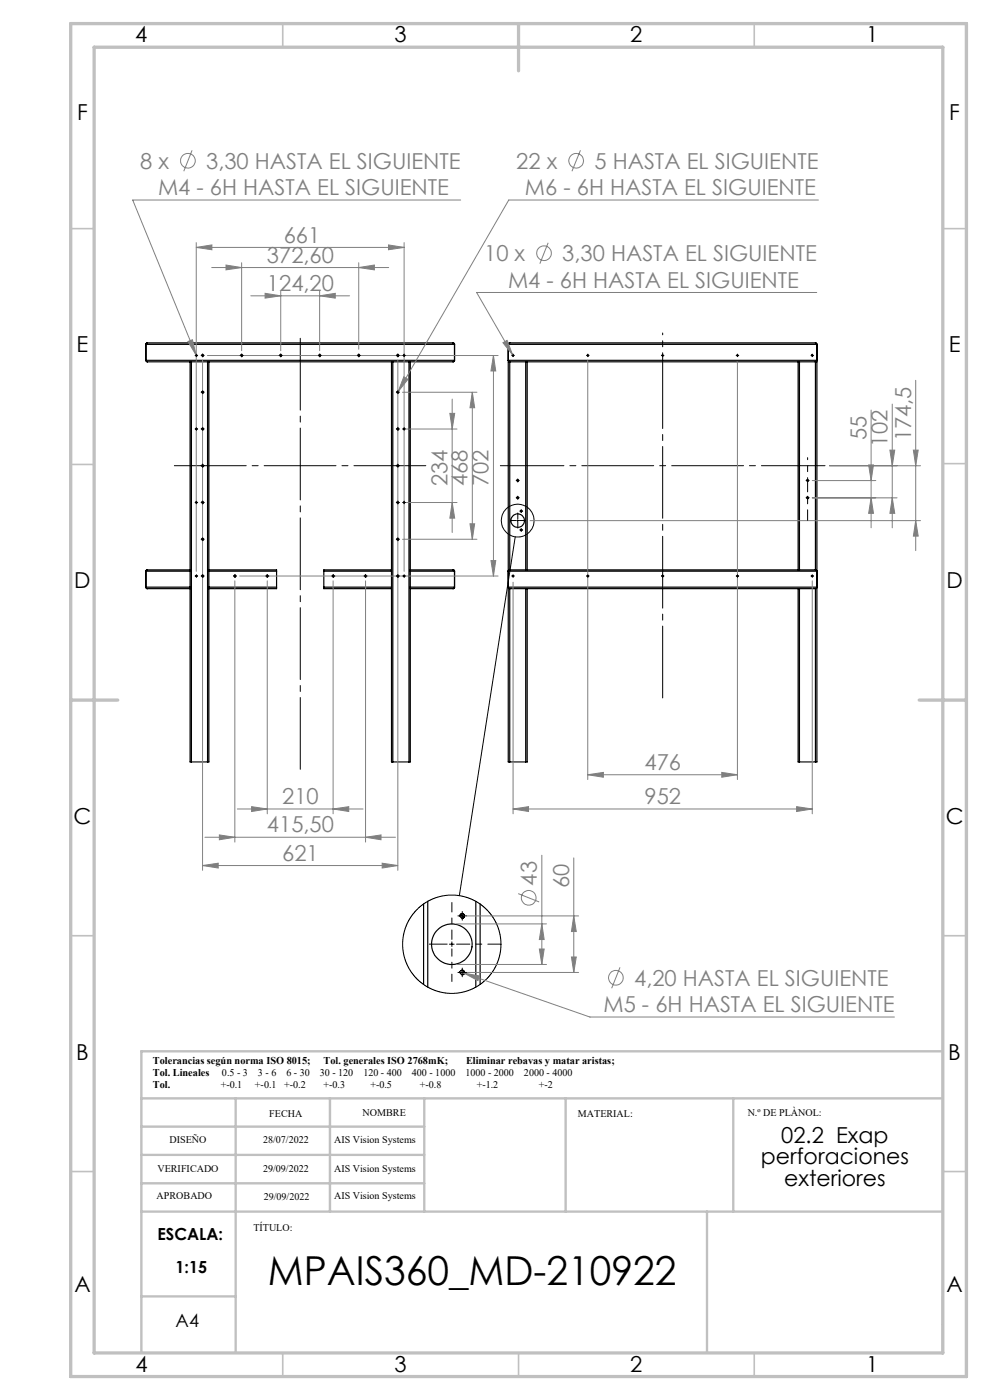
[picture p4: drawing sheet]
<svg xmlns="http://www.w3.org/2000/svg" width="210mm" height="297mm" viewBox="0 0 210 297" stroke-linecap="round" stroke-linejoin="round" font-family="sans-serif">
<g fill="none" stroke="#000" stroke-width=".25">
<path d="M30.9 76.4l.4 .4h9M30.9 73.1l.3-.4h65l.2 .4M30.9 73.1v3.3M30.9 76.4h65.5M30.9 73.1h65.5M40.3 76.8h.3M40.3 76.8v44.1M40.6 76.8h3.4M40.6 76.8v84.8M44 76.8h.3M44 76.8v84.8M44.3 76.8h38.7"/>
<path d="M44.3 76.8v44.1M83 76.8h.3M83 76.8v44.1M83.3 76.8h3.4M83.3 76.8v84.8M86.7 76.8h.3M86.7 76.8v84.8M87 76.8v44.1M96.4 76.4l-.3 .4h-9.1M96.4 73.1v3.3M107.8 76.4l.3 .4M107.8 73.1l.3-.4h64.9l.3 .4"/>
<path d="M107.8 76.4h65.5M107.8 73.1h65.5M107.8 73.1v3.3M108.1 76.8h-.3v84.8h.3M108.1 76.8h64.9M108.1 76.8v44.1M111.5 76.8v44.1M111.8 76.8v44.1M169.3 76.8v44.1M169.6 76.8v44.1M173 76.8h.3v84.8h-.3M173 76.8v44.1"/>
<path d="M173.3 76.4l-.3 .4M173.3 73.1v3.3M30.9 124.6l.3 .3h9.1M30.9 121.2v3.4M30.9 124.6h9.4M30.9 121.2h9.4M40.3 120.9h-9.2l-.2 .3M40.3 124.6v.3M40.3 120.9v.3M40.3 124.9v36.7h.3M40.3 121.2v3.4M44.3 124.6v.3"/>
<path d="M44.3 120.9h14.4v.3M44.3 120.9v.3M44.3 124.9v36.7h-.3M44.3 124.6h14.4M44.3 121.2h14.4M44.3 121.2v3.4M58.7 124.6v.3h-14.4M58.7 121.2v3.4M68.7 124.6v.3h14.3M68.7 124.6h14.3M68.7 121.2h14.3M68.7 121.2v3.4"/>
<path d="M83 124.6v.3M83 120.9v.3M83 120.9h-14.3v.3M83 124.9v36.7h.3M83 121.2v3.4M87 120.9h9.2l.2 .3M87 120.9v.3M87 124.6v.3M87 124.9v36.7h-.3M87 124.6h9.4M87 121.2h9.4M87 121.2v3.4"/>
<path d="M96.4 124.6l-.2 .3h-9.2M96.4 121.2v3.4M107.8 124.6l.3 .3M107.8 124.6h65.5l-.3 .3M108.1 120.9l-.3 .3M108.1 124.9h64.9M108.1 120.9h64.9M108.1 124.9v36.7M111.5 124.9v36.7M111.8 124.9v36.7h-.3M169.3 124.9v36.7h.3M169.6 124.9v36.7"/>
<path d="M173 120.9l.2 .1 .1 .2h-65.5M173 124.9v36.7M40.6 161.6h3.4M83.3 161.6h3.4M108.1 161.6h3.4M169.6 161.6h3.4M89.9 191.8v17M90.7 191.2v18.2M100.9 191.2v18.2M101.8 191.8v17"/>
<circle cx="41.7" cy="75.4" r=".12"/>
<circle cx="43" cy="75.4" r=".17"/>
<circle cx="51.3" cy="75.4" r=".17"/>
<circle cx="59.5" cy="75.4" r=".17"/>
<circle cx="67.8" cy="75.4" r=".17"/>
<circle cx="76.1" cy="75.4" r=".17"/>
<circle cx="84.4" cy="75.4" r=".18"/>
<circle cx="85.7" cy="75.4" r=".12"/>
<circle cx="108.8" cy="75.4" r=".12"/>
<circle cx="124.7" cy="75.4" r=".11"/>
<circle cx="140.5" cy="75.4" r=".11"/>
<circle cx="156.4" cy="75.4" r=".11"/>
<circle cx="172.3" cy="75.4" r=".12"/>
<circle cx="41.7" cy="91" r=".12"/>
<circle cx="43" cy="83.2" r=".17"/>
<circle cx="43" cy="98.8" r=".16"/>
<circle cx="43" cy="91" r=".16"/>
<circle cx="84.4" cy="83.2" r=".18"/>
<circle cx="84.4" cy="98.8" r=".17"/>
<circle cx="84.4" cy="91" r=".17"/>
<circle cx="85.7" cy="91" r=".12"/>
<circle cx="41.7" cy="106.6" r=".12"/>
<circle cx="43" cy="114.4" r=".17"/>
<circle cx="43" cy="106.6" r=".16"/>
<circle cx="84.4" cy="114.4" r=".18"/>
<circle cx="84.4" cy="106.6" r=".17"/>
<circle cx="85.7" cy="106.6" r=".12"/>
<circle cx="109.8" cy="105.6" r=".17"/>
<circle cx="109.8" cy="102" r=".16"/>
<circle cx="109.8" cy="110.4" r="1.43"/>
<circle cx="110.6" cy="108.4" r=".15"/>
<circle cx="110.6" cy="112.4" r=".14"/>
<circle cx="171.3" cy="105.6" r=".17"/>
<circle cx="171.3" cy="102" r=".16"/>
<circle cx="41.6" cy="122.2" r=".13"/>
<circle cx="43" cy="122.2" r=".17"/>
<circle cx="49.8" cy="122.2" r=".17"/>
<circle cx="56.7" cy="122.2" r=".17"/>
<circle cx="70.7" cy="122.2" r=".17"/>
<circle cx="77.5" cy="122.2" r=".17"/>
<circle cx="84.4" cy="122.2" r=".18"/>
<circle cx="85.7" cy="122.2" r=".13"/>
<circle cx="108.8" cy="122.2" r=".13"/>
<circle cx="124.7" cy="122.2" r=".12"/>
<circle cx="140.5" cy="122.2" r=".12"/>
<circle cx="156.4" cy="122.2" r=".12"/>
<circle cx="172.3" cy="122.2" r=".13"/>
<circle cx="98" cy="194.3" r=".43"/>
<circle cx="95.9" cy="200.3" r="4.3"/>
<circle cx="98" cy="206.3" r=".43"/>
</g>
<g fill="none" stroke="#000" stroke-width=".21">
<path d="M41.5 75.4h.3M41.5 75.5l.1-.2h.2l-.2 .2M41.6 75.2v.4M42.8 75.5a.19 .19 0 0 1 .2-.3 .19 .19 0 0 1 .2 .2 .19 .19 0 0 1-.3 .2M42.8 75.4h.3M43 75.2v.4M51 75.5a.2 .2 0 0 1 .2-.3 .2 .2 0 0 1 .2 .2 .2 .2 0 0 1-.2 .2M51.1 75.4h.3M51.3 75.2v.4M59.3 75.5a.2 .2 0 0 1 .2-.3 .2 .2 0 0 1 .2 .2 .2 .2 0 0 1-.2 .2M59.4 75.4h.3M59.5 75.2v.4"/>
<path d="M67.6 75.5a.19 .19 0 0 1 .2-.3 .19 .19 0 0 1 .2 .2 .19 .19 0 0 1-.2 .2M67.7 75.4h.3M67.8 75.2v.4M75.9 75.5a.19 .19 0 0 1 .2-.3 .19 .19 0 0 1 .2 .2 .19 .19 0 0 1-.2 .2M75.9 75.4h.4M76.1 75.2v.4M84.2 75.5a.2 .2 0 0 1 .1-.3 .2 .2 0 0 1 .3 .2 .2 .2 0 0 1-.3 .2M84.2 75.4h.4M84.4 75.2v.4M85.5 75.4h.4M85.6 75.5l.2-.2v.2h-.1M85.7 75.2v.4"/>
<path d="M108.7 75.4h.3M108.7 75.5l.2-.2v.2h-.1M108.8 75.2v.4M124.5 75.4h.3M124.6 75.5v-.2l.2 .1-.2 .1M124.7 75.2v.4M140.4 75.4h.3M140.4 75.5l.2-.2 .1 .2h-.2M140.5 75.2v.4M156.2 75.4h.4M156.3 75.5l.2-.2 .1 .2h-.2M156.4 75.2v.4"/>
<path d="M172.1 75.4h.3M172.2 75.5l.2-.2v.2h-.1M172.3 75.2v.4M41.5 91h.3M41.5 91l.1-.1h.2l-.2 .3M41.6 90.8v.4M42.8 98.8h.3M42.8 83.2h.3M42.8 91h.3M43 83l-.1 .4a.19 .19 0 0 0 .3-.2 .19 .19 0 0 0-.2-.2 .19 .19 0 0 0-.2 .3M43 90.8l-.1 .4a.19 .19 0 0 0 .3-.2 .19 .19 0 0 0-.2-.2 .19 .19 0 0 0-.2 .2M43 98.6l-.1 .4a.2 .2 0 0 0 .3-.2 .2 .2 0 0 0-.2-.2 .2 .2 0 0 0-.2 .3"/>
<path d="M84.2 98.9a.21 .21 0 0 1 .2-.3 .21 .21 0 0 1 .2 .2 .21 .21 0 0 1-.3 .2M84.2 91a.2 .2 0 0 1 .1-.2 .2 .2 0 0 1 .3 .2 .2 .2 0 0 1-.3 .2M84.2 83.3a.2 .2 0 0 1 .1-.3 .2 .2 0 0 1 .3 .2 .2 .2 0 0 1-.3 .2M84.2 98.8h.4M84.2 83.2h.4M84.2 91h.4M84.4 83v.4M84.4 90.8v.4M84.4 98.6v.4M85.5 91h.4M85.6 91l.2-.1-.1 .3M85.7 90.8v.4"/>
<path d="M41.5 106.6h.3M41.5 106.6l.1-.1h.2l-.2 .2M41.6 106.4v.4M42.8 114.4h.3M42.8 106.6h.3M43 106.4l-.1 .4a.2 .2 0 0 0 .3-.2 .2 .2 0 0 0-.2-.2 .2 .2 0 0 0-.2 .3M43 114.3l-.1 .3a.2 .2 0 0 0 .3-.2 .2 .2 0 0 0-.2-.2 .2 .2 0 0 0-.2 .3M84.2 114.5a.21 .21 0 0 1 .2-.3 .21 .21 0 0 1 .2 .2 .21 .21 0 0 1-.3 .2M84.2 106.7a.21 .21 0 0 1 .2-.3 .21 .21 0 0 1 .2 .2 .21 .21 0 0 1-.3 .2M84.2 114.4h.4M84.2 106.6h.4M84.4 106.4v.4"/>
<path d="M84.4 114.3v.3M85.5 106.6h.4M85.6 106.6l.2-.1-.1 .2M85.7 106.4v.4M109.3 113.9l-11.9 76.1M109.6 105.7a.2 .2 0 0 1 .2-.3 .2 .2 0 0 1 .2 .2 .2 .2 0 0 1-.3 .2M109.6 102a.2 .2 0 0 1 .2-.3 .2 .2 0 0 1 .2 .2 .2 .2 0 0 1-.3 .2M109.6 101.9h.4M109.6 105.6h.4M109.6 110.5h.4M109.8 101.8v.3M109.8 105.4v.4"/>
<path d="M109.8 110.3v.3M110.4 108.4h.3M110.4 112.4h.3M110.4 112.5l.1-.2 .2 .1v.2h-.2M110.4 108.5v-.1a.18 .18 0 0 1 .2-.1 .18 .18 0 0 1 .1 .2 .18 .18 0 0 1-.2 .1M110.6 108.3v.3M110.6 112.3v.3M171.1 105.7a.2 .2 0 0 1 .2-.3 .2 .2 0 0 1 .2 .2 .2 .2 0 0 1-.3 .2M171.1 102a.2 .2 0 0 1 .2-.3 .2 .2 0 0 1 .2 .2 .2 .2 0 0 1-.3 .2M171.1 101.9h.3M171.1 105.6h.3M171.3 101.8v.3"/>
<path d="M171.3 105.4v.4M41.5 122.2h.3M41.5 122.2l.1-.1h.2v.2h-.2M41.6 122.1v.3M42.8 122.2h.3M43 122.1l-.1 .3a.2 .2 0 0 0 .3-.2 .2 .2 0 0 0-.2-.2 .2 .2 0 0 0-.2 .3M49.7 122.2h.3M49.8 122.1v.3a.2 .2 0 0 0 .2-.2 .2 .2 0 0 0-.2-.2 .2 .2 0 0 0-.2 .3M56.5 122.3a.21 .21 0 0 1 .2-.3 .21 .21 0 0 1 .2 .2 .21 .21 0 0 1-.3 .2M56.5 122.2h.3M56.7 122.1v.3M70.5 122.2h.3"/>
<path d="M70.7 122.1l-.1 .3a.2 .2 0 0 0 .3-.2 .2 .2 0 0 0-.2-.2 .2 .2 0 0 0-.2 .3M77.3 122.3a.21 .21 0 0 1 .2-.3 .21 .21 0 0 1 .2 .2 .21 .21 0 0 1-.2 .2M77.4 122.2h.3M77.5 122.1v.3M84.2 122.3a.21 .21 0 0 1 .2-.3 .21 .21 0 0 1 .2 .2 .21 .21 0 0 1-.3 .2M84.2 122.2h.4M84.4 122.1v.3M85.5 122.2h.4M85.6 122.2l.2-.1v.2h-.1M85.7 122.1v.3M108.7 122.2h.3M108.7 122.2v-.1h.2l-.1 .2"/>
<path d="M108.8 122.1v.3M124.5 122.2h.3M124.6 122.2v-.1h.2l-.2 .2M124.7 122.1v.3M140.4 122.2h.3M140.4 122.2l.2-.1 .1 .1-.2 .1M140.5 122.1v.3M156.2 122.2h.4M156.3 122.2l.2-.1-.1 .2M156.4 122.1v.3M172.1 122.2h.3M172.2 122.2v-.1h.2l-.1 .2"/>
<path d="M172.3 122.1v.3M95.8 199.8v1M97.5 194.4a.51 .51 0 0 1 .5-.6 .51 .51 0 0 1 .5 .6 .51 .51 0 0 1-.6 .4M97.5 194.3h1M98 193.8v1M95.3 200.3h1M97.5 206.4a.51 .51 0 0 1 .5-.6 .51 .51 0 0 1 .5 .6 .51 .51 0 0 1-.6 .4M97.5 206.3h1M98 205.8v1"/>
<circle cx="109.8" cy="110.5" r="3.5"/>
<circle cx="95.8" cy="200.3" r="10.4"/>
</g>
<g fill="none" stroke="#808080" stroke-width=".21">
<path d="M40.7 31.9l-1.7 4.4M123.1 31.9l-1.8 4.4M41.6 52.5l3.3-.5v1zM41.6 51.5v69.7M41.6 52.5h44.1M44.9 56.8h37.5M47.9 56.2l3.4 .6-3.4 .5zM51.3 55.7v18.7M76.1 56.8l3.3-.6v1.1zM76.1 55.7v18.4M82.4 52l3.3 .5-3.3 .5zM85.7 51.5v69.7"/>
<path d="M97.7 42.4h-69.5l13.4 32.9M116.3 51.5l-1.8 4.4M173.6 42.4h-65.7l-23.4 40.7M39.9 72.5l.9-.4 .8 3.2zM41.6 75.3l.1 .2M43 76.4v108.2M44 75.4h61.7M53.2 62.8h21M56.2 62.2l3.3 .6-3.3 .4zM59.5 61.7v12.7M67.8 62.8l3.3-.6v1zM67.8 61.7v12.7"/>
<path d="M84.4 76.4v108.2M85.7 79.9l.8 .6-2 2.6zM104.7 75.4v46.8M104.7 75.4l.5 3.3h-1.1zM106.7 72.7l.9-.5 1.2 3.1zM108.8 75.3l.1 .2M124.7 76.4v89M156.4 76.7v88.7M173.2 62.1h-72.1l7.7 13.2M84.5 83.1l-.2 .3M85.4 83.2h15.8M85.4 91h11.5"/>
<path d="M95.4 87.7h1l-.5 3.3zM95.9 84.7v28.3M100.2 83.2v31.2M100.2 83.2l.5 3.3h-1zM176 98.8h19.3M184.3 98.6h1l-.5 3.3zM184.8 87v25M188.8 95.5h1l-.5 3.3zM189.3 85.7v26.3M193.7 95.5h1.1l-.6 3.3zM194.2 80.7v36.1M85.4 114.4h15.8"/>
<path d="M85.4 106.6h11.5M95.9 106.6l.5 3.3h-1zM99.7 111.1h1l-.5 3.3zM104.1 118.9h1.1l-.5 3.3zM112.4 110.5h82.9M172.3 105.6h18M172.3 101.9h13.5M184.8 105.6l.5 3.3h-1zM189.3 105.6l.5 3.3h-1zM194.2 110.5l.6 3.2h-1.1zM49.8 123.2v55.4M50.8 122.2h54.9"/>
<path d="M56.7 123.2v49.4M70.7 123.2v49.4M77.5 123.2v55.4M108.8 123.5v49.1M172.3 123.2v49.4M43.5 177.6h40.4M46.5 177.1l3.3 .5-3.3 .5zM50.3 171.6h26.7M53.4 171.1l3.3 .5-3.3 .6zM70.7 171.6l3.3-.5v1.1zM77.5 177.6l3.3-.5v1zM108.8 171.6l3.3-.5v1.1z"/>
<path d="M108.8 171.6h63.5M124.7 164.4l3.3-.5v1zM124.7 164.4h31.7M153.1 163.9l3.3 .5-3.3 .5zM169 171.1l3.3 .5-3.3 .6zM43 183.6l3.3-.5v1zM43 183.6h41.4M81.1 183.1l3.3 .5-3.3 .5zM96.8 196h19.1M99 194.3h23.7M109.9 189.6l4.5 1.7M114.9 181.4v23.2"/>
<path d="M114.9 196l.5 3.3h-1zM121.7 182v24.3M121.7 194.3l.5 3.3h-1zM96.8 204.6h19.1M97.6 206.2l.8 .2M98.4 206.4l3.3 .6-.3 1zM98.4 206.4l26.7 9.4h64.6M99 206.3h23.7M114.4 201.3h1l-.5 3.3zM121.2 203h1l-.5 3.3zM131.5 205.2l-1.7 4.5"/>
<circle cx="39.9" cy="34.1" r="1.55"/>
<circle cx="122.2" cy="34.1" r="1.55"/>
<circle cx="115.4" cy="53.7" r="1.55"/>
<circle cx="112.1" cy="190.5" r="1.55"/>
<circle cx="130.6" cy="207.4" r="1.55"/>
</g>
<path d="M106.1 98.8h68.9" fill="none" stroke="#000" stroke-width=".21" stroke-dasharray="15.2 1.3 1.3 1.3" stroke-dashoffset="1.8"/>
<path d="M140.6 149v-74.3" fill="none" stroke="#000" stroke-width=".21" stroke-dasharray="15.2 1.3 1.3 1.3" stroke-dashoffset="-.9"/>
<path d="M63.7 163.6v-92.2" fill="none" stroke="#000" stroke-width=".21" stroke-dasharray="15.2 1.3 1.3 1.3" stroke-dashoffset="-.4"/>
<path d="M35.8 98.8h55.7" fill="none" stroke="#000" stroke-width=".21" stroke-dasharray="15.2 1.3 1.3 1.3" stroke-dashoffset="-1.2"/>
<g fill="none" stroke="#c0c0c0" stroke-width=".35">
<path d="M60 5v5M160 5v5M15 48.5h5M200 48.5h5M15 98.5h5M200 98.4h5M15 198.5h5M200 198.5h5M15 248.5h5M200 248.5h5M60 287v5M110 287v5"/>
<path d="M160 287v5"/>
</g>
<g fill="none" stroke="#c0c0c0" stroke-width=".5">
<path d="M30 233h170M30 239h60M50 233v54M70 233v24M90 233v24M120 233v24M155.5 233v24M200 223h-170v64M30 257h170M30 245h60M30 251h60M150 257v30"/>
<path d="M30 275h20M200 275v12"/>
</g>
<path d="M15 5h190v287h-190zM20 10h180v277h-180zM110 5v10M15 148.5h10M195 148.5h10" fill="none" stroke="#c0c0c0" stroke-width=".7"/>
<g fill="none" stroke="#000" stroke-width=".21" stroke-dasharray="15.2 1.3 1.3 1.3">
<path d="M41.5 75.4h-.1M41.7 75.2v-.1M41.7 75.6v.1M41.8 75.4h.1M42.8 75.4h-.1M43 75.2v-.1M43 75.6v.1M43.2 75.4h.1M51.1 75.4h-.2M51.3 75.2v-.1M51.3 75.6v.1M51.4 75.4h.2"/>
<path d="M59.4 75.4h-.2M59.6 75.2v-.1M59.6 75.6v.1M59.7 75.4h.2M67.7 75.4h-.2M67.8 75.2v-.1M67.8 75.6v.1M68 75.4h.2M75.9 75.4h-.1M76.1 75.2v-.1M76.1 75.6v.1M76.3 75.4h.1"/>
<path d="M84.2 75.4h-.1M84.4 75.2v-.1M84.4 75.6v.1M84.6 75.4h.1M85.6 75.4h-.1M85.7 75.2v-.1M85.7 75.6v.1M85.9 75.4h.1M108.7 75.4h-.1M108.8 75.2v-.1M108.8 75.6v.1M109 75.4h.1"/>
<path d="M124.5 75.4h-.1M124.7 75.2v-.1M124.7 75.6v.1M124.9 75.4h.1M140.4 75.4h-.1M140.6 75.6v.1M140.7 75.4h.1M156.3 75.4h-.1M156.4 75.2v-.1M156.4 75.6v.1M156.6 75.4h.1M172.1 75.4h-.1"/>
<path d="M172.3 75.2v-.1M172.3 75.6v.1M172.5 75.4h.1M41.5 91h-.1M41.7 90.8v-.1M41.7 91.2v.1M41.8 91h.1M42.8 98.8h-.1M42.8 83.2h-.1M42.8 91h-.1M43 98.6v-.1M43 99v.1"/>
<path d="M43 83v-.1M43 83.4v.1M43 90.8v-.1M43 91.2v.1M43.2 98.8h.1M43.2 83.2h.1M43.2 91h.1M84.2 98.8h-.1M84.2 83.2h-.1M84.2 91h-.1M84.4 98.6v-.1M84.4 99v.1"/>
<path d="M84.4 83v-.1M84.4 83.4v.1M84.4 90.8v-.1M84.4 91.2v.1M84.6 98.8h.1M84.6 83.2h.1M84.6 91h.1M85.6 91h-.1M85.7 90.8v-.1M85.7 91.2v.1M85.9 91h.1M41.5 106.6h-.1"/>
<path d="M41.7 106.4v-.1M41.7 106.8v.1M41.8 106.6h.1M42.8 114.4h-.1M42.8 106.6h-.1M43 114.2v-.1M43 114.6v.1M43 106.4v-.1M43 106.8v.1M43.2 114.4h.1M43.2 106.6h.1M84.2 114.4h-.1"/>
<path d="M84.2 106.6h-.1M84.4 114.2v-.1M84.4 114.6v.1M84.4 106.4v-.1M84.4 106.8v.1M84.6 114.4h.1M84.6 106.6h.1M85.6 106.6h-.1M85.7 106.4v-.1M85.7 106.8v.1M85.9 106.6h.1M109.5 110.4h-1.3"/>
<path d="M109.7 101.9h-.2M109.7 105.6h-.2M109.8 101.8v-.2M109.8 102.1v.2M109.8 105.4v-.1M109.8 105.8v.1M109.8 110.1v-1.3M109.8 110.8v1.2M110 101.9h.2M110 105.6h.2M110.2 110.4h1.2M110.4 108.4h-.1"/>
<path d="M110.4 112.4h-.1M110.6 108.3v-.2M110.6 108.6v.1M110.6 112.3v-.2M110.6 112.6v.1M110.7 108.4h.2M110.7 112.4h.2M171.1 105.6h-.1M171.1 101.9h-.1M171.3 105.4v-.1M171.3 105.8v.1M171.5 105.6h.1"/>
<path d="M171.5 101.9h.1M41.5 122.2h-.1M41.7 122v-.1M41.7 122.4v.1M41.8 122.2h.1M42.8 122.2h-.1M43 122v-.1M43 122.4v.1M43.2 122.2h.1M49.7 122.2h-.2M49.8 122v-.1M49.8 122.4v.1"/>
<path d="M50 122.2h.2M56.5 122.2h-.1M56.7 122v-.1M56.7 122.4v.1M56.9 122.2h.1M70.5 122.2h-.1M70.7 122v-.1M70.7 122.4v.1M70.9 122.2h.1M77.4 122.2h-.2M77.5 122v-.1M77.5 122.4v.1"/>
<path d="M77.7 122.2h.2M84.2 122.2h-.1M84.4 122v-.1M84.4 122.4v.1M84.6 122.2h.1M85.6 122.2h-.1M85.7 122v-.1M85.7 122.4v.1M85.9 122.2h.1M108.7 122.2h-.1M108.8 122v-.1M108.8 122.4v.1"/>
<path d="M109 122.2h.1M124.5 122.2h-.1M124.7 122v-.1M124.7 122.4v.1M124.9 122.2h.1M140.4 122.2h-.1M140.6 122v-.1M140.6 122.4v.1M140.7 122.2h.1M156.3 122.2h-.1M156.4 122v-.1M156.4 122.4v.1"/>
<path d="M156.6 122.2h.1M172.1 122.2h-.1M172.3 122v-.1M172.3 122.4v.1M172.5 122.2h.1M97.6 194.3h-.5M98.1 193.8v-.4M98.1 194.8v.4M98.6 194.3h.4M94.9 200.3h-3.8M97.6 206.3h-.5M98.1 205.8v-.4"/>
<path d="M98.1 206.8v.4M98.6 206.3h.4"/>
</g>
<path d="M171.3 101.8v-4.7" fill="none" stroke="#000" stroke-width=".21" stroke-dasharray="15.2 1.3 1.3 1.3" stroke-dashoffset="14.8"/>
<path d="M171.3 102.1v8.3" fill="none" stroke="#000" stroke-width=".21" stroke-dasharray="15.2 1.3 1.3 1.3" stroke-dashoffset="13"/>
<path d="M140.6 75.2v-4.6" fill="none" stroke="#000" stroke-width=".21" stroke-dasharray="15.2 1.3 1.3 1.3" stroke-dashoffset="14.9"/>
<path d="M95.9 199.3v-7.8" fill="none" stroke="#000" stroke-width=".21" stroke-dasharray="15.2 1.3 1.3 1.3" stroke-dashoffset="13.2"/>
<path d="M95.9 201.3v6.9" fill="none" stroke="#000" stroke-width=".21" stroke-dasharray="15.2 1.3 1.3 1.3" stroke-dashoffset="13.7"/>
<path d="M96.9 200.3h9.4" fill="none" stroke="#000" stroke-width=".21" stroke-dasharray="15.2 1.3 1.3 1.3" stroke-dashoffset="12.4"/>
<g fill="#808080">
<path d="M82.4 52l3.3 .5-3.3 .5zM41.6 52.5l3.3-.5v1zM169 171.1l3.3 .5-3.3 .6zM108.8 171.6l3.3-.5v1.1z"/>
<path d="M43 183.6l3.3-.5v1zM81.1 183.1l3.3 .5-3.3 .5zM53.4 171.1l3.3 .5-3.3 .6zM70.7 171.6l3.3-.5v1.1zM85.7 79.9l-1.2 3.2 2-2.6zM39.9 72.5l1.7 2.8-.8-3.2zM46.5 177.1l3.3 .5-3.3 .5zM77.5 177.6l3.3-.5v1zM47.9 56.2l3.4 .6-3.4 .5zM76.1 56.8l3.3-.6v1.1zM56.2 62.2l3.3 .6-3.3 .4zM67.8 62.8l3.3-.6v1zM124.7 164.4l3.3-.5v1zM153.1 163.9l3.3 .5-3.3 .5zM106.7 72.7l2.1 2.6-1.2-3.1zM98.4 206.4l3 1.6 .3-1z"/>
<path d="M189.3 105.6l.5 3.3h-1zM188.8 95.5h1l-.5 3.3zM194.2 110.5l.6 3.2h-1.1zM193.7 95.5h1.1l-.6 3.3zM184.8 105.6l.5 3.3h-1zM184.3 98.6h1l-.5 3.3z"/>
<path d="M104.7 75.4l.5 3.3h-1.1zM104.1 118.9h1.1l-.5 3.3zM100.2 83.2l.5 3.3h-1zM99.7 111.1h1l-.5 3.3zM95.4 87.7h1l-.5 3.3zM95.9 106.6l.5 3.3h-1zM114.9 196l.5 3.3h-1zM114.4 201.3h1l-.5 3.3zM121.7 194.3l.5 3.3h-1zM121.2 203h1l-.5 3.3z"/>
</g>
<text font-size="8.5" x="56.8" y="272.6">MPAIS360_MD-210922</text>
<g font-size="4.7">
<text x="28.7" y="9">4</text>
<text x="83.7" y="9">3</text>
<text x="133.7" y="9">2</text>
<text x="183.7" y="9">1</text>
<text x="16.4" y="25.5">F</text>
<text x="201.4" y="25.5">F</text>
<text x="16.2" y="74.8">E</text>
<text x="201.2" y="74.8">E</text>
<text x="15.8" y="124.7">D</text>
<text x="200.8" y="124.7">D</text>
<text x="15.6" y="174.7">C</text>
<text x="200.6" y="174.7">C</text>
<text x="16.2" y="224.8">B</text>
<text x="201.2" y="224.8">B</text>
<text x="165.7" y="242.5">02.2 Exap</text>
<text x="161.4" y="247">perforaciones</text>
<text x="166.3" y="251.5">exteriores</text>
<text x="15.8" y="274">A</text>
<text x="200.8" y="274">A</text>
<text x="28.7" y="291">4</text>
<text x="83.7" y="291">3</text>
<text x="133.7" y="291">2</text>
<text x="183.7" y="291">1</text>
</g>
<g font-size="4.7" fill="#808080">
<text x="29.8" y="35.8">8 x</text>
<text x="43.7" y="35.8">3,30 HASTA EL SIGUIENTE</text>
<text x="109.5" y="35.8">22 x</text>
<text x="126.1" y="35.8">5 HASTA EL SIGUIENTE</text>
<text x="33.5" y="41.4">M4 - 6H HASTA EL SIGUIENTE</text>
<text x="111.4" y="41.4">M6 - 6H HASTA EL SIGUIENTE</text>
<text x="60.2" y="51.4">661</text>
<text x="56.6" y="55.7">372,60</text>
<text x="102.7" y="55.4">10 x</text>
<text x="119.3" y="55.4">3,30 HASTA EL SIGUIENTE</text>
<text x="56.6" y="61.7">124,20</text>
<text x="107.8" y="61">M4 - 6H HASTA EL SIGUIENTE</text>
<text x="183.8" y="93.4" transform="rotate(-90 183.8 93.4)">55</text>
<text x="188.3" y="94.7" transform="rotate(-90 188.3 94.7)">102</text>
<text x="193.3" y="93.6" transform="rotate(-90 193.3 93.6)">174,5</text>
<text x="94.9" y="103.2" transform="rotate(-90 94.9 103.2)">234</text>
<text x="99.2" y="103.2" transform="rotate(-90 99.2 103.2)">468</text>
<text x="103.7" y="103.2" transform="rotate(-90 103.7 103.2)">702</text>
<text x="136.7" y="163.3">476</text>
<text x="59.9" y="170.6">210</text>
<text x="136.7" y="170.6">952</text>
<text x="56.6" y="176.6">415,50</text>
<text x="59.9" y="182.6">621</text>
<text x="113.9" y="187.9" transform="rotate(-90 113.9 187.9)">43</text>
<text x="120.7" y="188.4" transform="rotate(-90 120.7 188.4)">60</text>
<text x="134.5" y="209.1">4,20 HASTA EL SIGUIENTE</text>
<text x="128" y="214.7">M5 - 6H HASTA EL SIGUIENTE</text>
</g>
<text font-size="3.9" x="37.3" y="281.5">A4</text>
<g font-size="3.5">
<text x="33.4" y="263">ESCALA:</text>
<text x="37.2" y="270">1:15</text>
</g>
<g font-size="2.2">
<text x="32.4" y="225.7">Tolerancias según norma ISO 8015;</text>
<text x="68.6" y="225.7">Tol. generales ISO 2768mK;</text>
<text x="98.9" y="225.7">Eliminar rebavas y matar aristas;</text>
<text x="32.4" y="230.7">Tol.</text>
<text x="32.4" y="228.2">Tol. Lineales</text>
<text x="46.8" y="230.7">+-0.1</text>
<text x="47.1" y="228.2">0.5 - 3</text>
<text x="54.1" y="230.7">+-0.1</text>
<text x="54.7" y="228.2">3 - 6</text>
<text x="60.3" y="230.7">+-0.2</text>
<text x="60.8" y="228.2">6 - 30</text>
<text x="67.9" y="228.2">30 - 120</text>
<text x="68.6" y="230.7">+-0.3</text>
<text x="77.1" y="228.2">120 - 400</text>
<text x="78.6" y="230.7">+-0.5</text>
<text x="87.4" y="228.2">400 - 1000</text>
<text x="89" y="230.7">+-0.8</text>
<text x="98.7" y="228.2">1000 - 2000</text>
<text x="101.1" y="230.7">+-1.2</text>
<text x="111.2" y="228.2">2000 - 4000</text>
<text x="114.3" y="230.7">+-2</text>
<text x="57.1" y="236.9">FECHA</text>
<text x="76.9" y="236.7">NOMBRE</text>
<text x="122.6" y="236.9">MATERIAL:</text>
<text x="158.6" y="236.7">N.º DE PLÀNOL:</text>
<text x="36" y="242.4">DISEÑO</text>
<text x="55.8" y="242.4">28/07/2022</text>
<text x="70.9" y="242.4">AIS Vision Systems</text>
<text x="33.4" y="248.7">VERIFICADO</text>
<text x="55.8" y="248.7">29/09/2022</text>
<text x="70.9" y="248.7">AIS Vision Systems</text>
<text x="33.2" y="254.4">APROBADO</text>
<text x="56" y="254.7">29/09/2022</text>
<text x="70.9" y="254.4">AIS Vision Systems</text>
<text x="53.8" y="261.1">TÍTULO:</text>
</g>
</svg>
